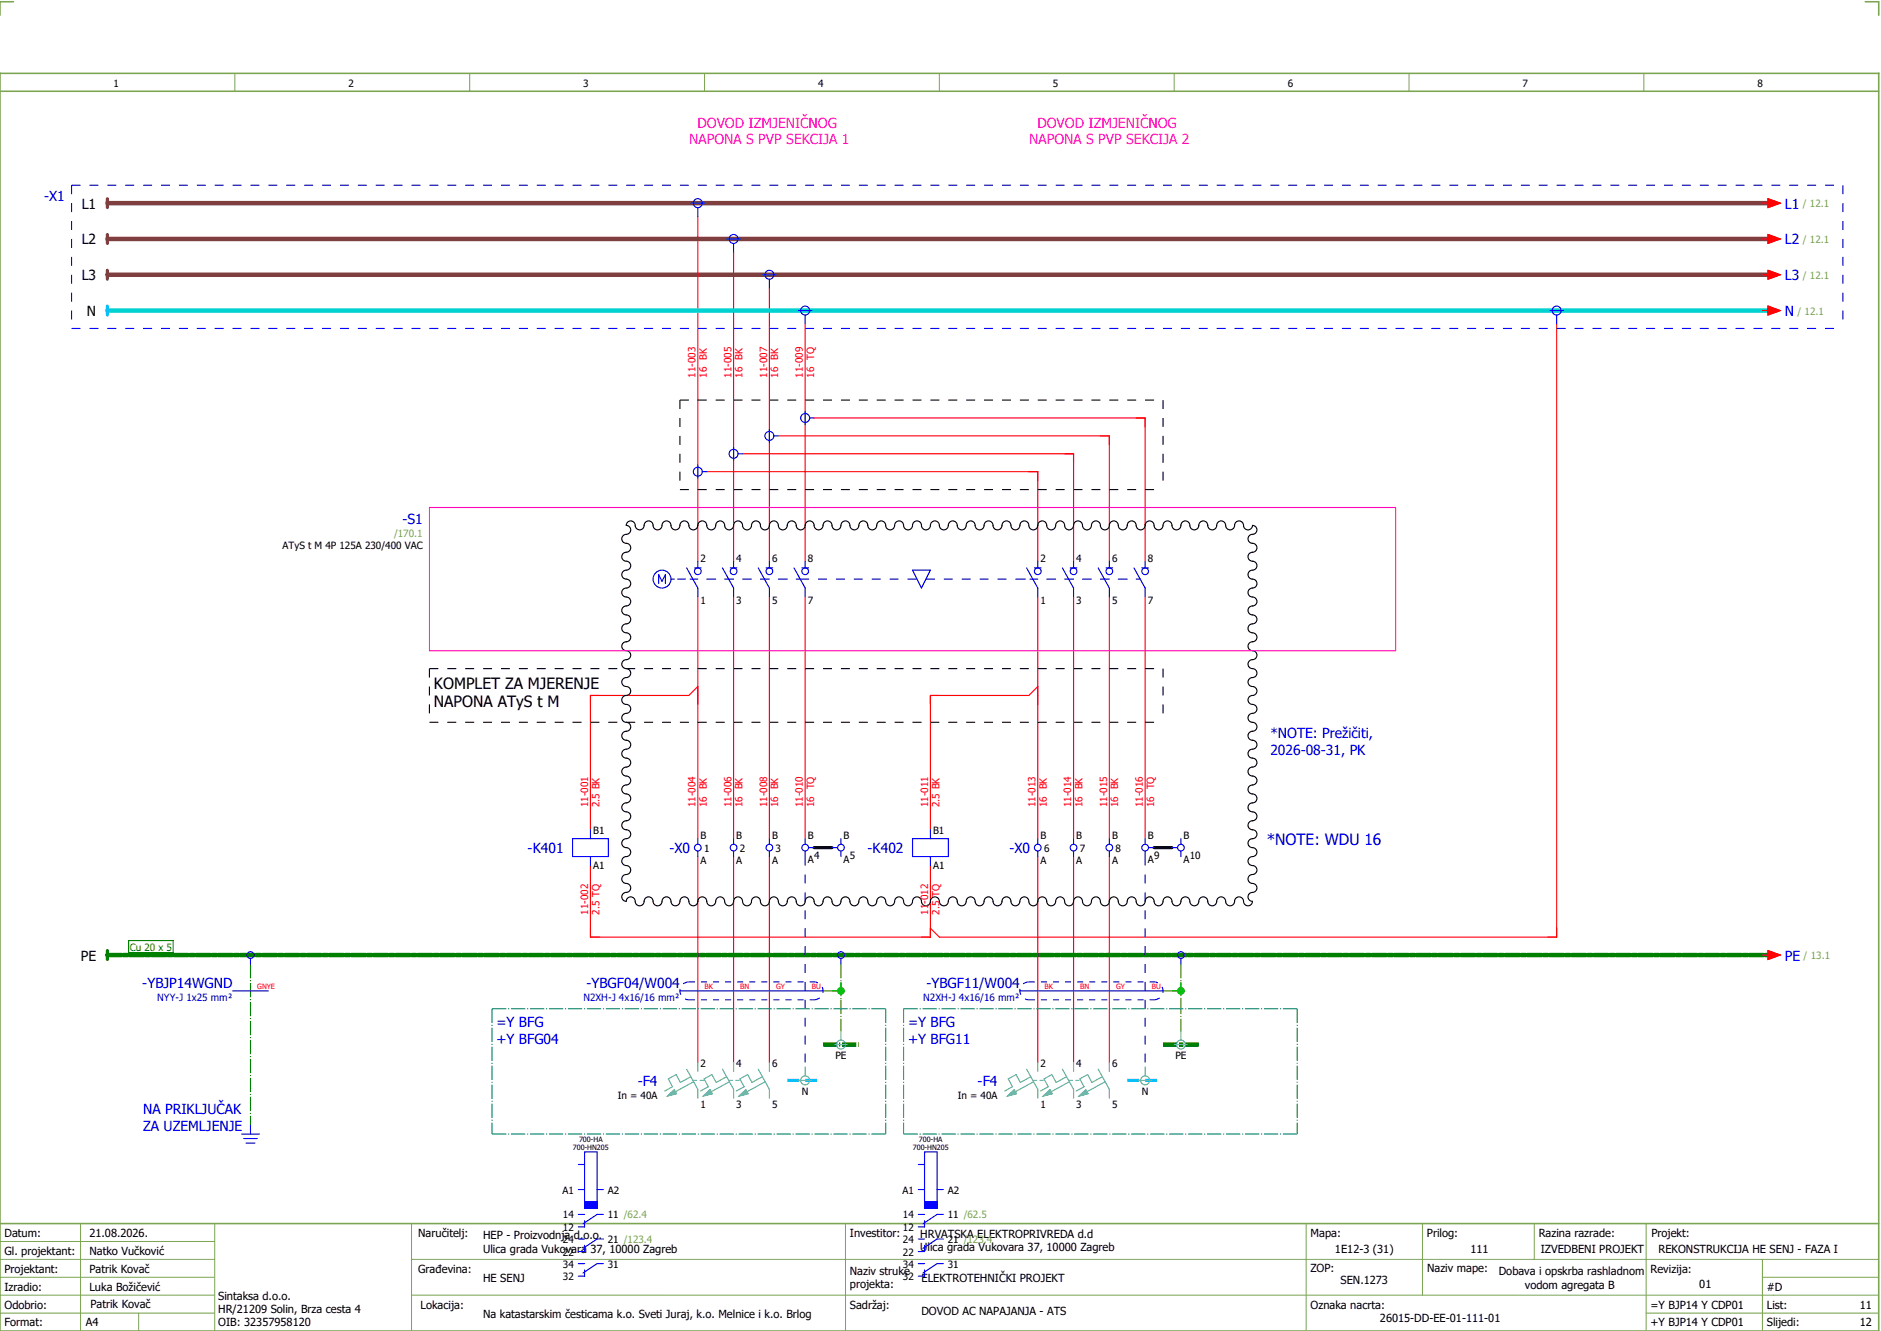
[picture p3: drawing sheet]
<svg xmlns="http://www.w3.org/2000/svg" width="421mm" height="297mm" viewBox="0 0 421 297" stroke-linecap="round" stroke-linejoin="round" font-family="sans-serif">
<path d="M0 16.4h420v281h-420zM3 .4h-3v3M417 .4h3v3M0 20.4h420M0 273.4h420" fill="none" stroke="#7ca552" stroke-width=".35"/>
<g fill="none" stroke="#7ca552" stroke-width=".22">
<path d="M52.5 16.4v4M105 16.4v4M157.5 16.4v4M210 16.4v4M262.5 16.4v4M315 16.4v4M367.5 16.4v4M0 277.4h48M18 273.4v24M48 273.4v24M92 273.4v24M189 273.4v24"/>
<path d="M292 273.4v23.8M318 273.4v16M343 273.4v8M368 273.4v23.8M0 281.4h48M0 285.4h47.8M0 293.4h47.8M31 293.4v4M47.8 289.4h-47.8M92 281.4h328M92 289.4h328M368 293.4h52"/>
<path d="M394 285.4h26M394 281.4v15.8"/>
</g>
<path d="M24 213.4h372" fill="none" stroke="#008000" stroke-width="1" stroke-dasharray="3.2 .4 1 .4"/>
<path d="M24 45.4h372M24 53.4h372M24 61.4h372" fill="none" stroke="#7f3f3f" stroke-width="1"/>
<g fill="none" stroke="#f00" stroke-width=".25">
<path d="M156 48.4v77M164 56.4v69M172 64.4v61M180 72.4v53M348 72.4v137h-138l-2-2M174 97.4h74v28M182 93.4h74v32M158 105.4h74v20M166 101.4h74v24M156 133.4v54M164 133.4v54M172 133.4v54"/>
<path d="M180 133.4v54M232 133.4v54M240 133.4v54M248 133.4v54M256 133.4v54M156 153.4l-2 2h-22v30M232 153.4l-2 2h-22v30M132 193.4v16h76v-16M156 191.4v46M164 191.4v46M172 191.4v46M232 191.4v46"/>
<path d="M240 191.4v46M248 191.4v46"/>
</g>
<path d="M188 215.4v6M188 219.4v4M264 215.4v6M184 221.4h4M186 221.4h2M188 223.4v7M260 221.4h4M264 223.4v7" fill="none" stroke="#00be00" stroke-width=".25" stroke-dasharray="3.2 .4 .3 .4" stroke-linecap="butt"/>
<path d="M178.9 129.4h26.1M207 129.4h21.5M180 191.4v47M256 191.4v47" fill="none" stroke="#00f" stroke-width=".25" stroke-dasharray="2 2" stroke-linecap="butt"/>
<path d="M182 189.4h4M258 189.4h4" fill="none" stroke="#000" stroke-width=".7"/>
<path d="M24 69.4h372" fill="none" stroke="#00d2d2" stroke-width="1"/>
<path d="M56 215.4v36" fill="none" stroke="#008000" stroke-width=".25" stroke-dasharray="3.2 .4 .3 .4" stroke-linecap="butt"/>
<path d="M24 212.4v2" fill="none" stroke="#008000" stroke-width=".7"/>
<path d="M24 44.4v2M24 52.4v2M24 60.4v2" fill="none" stroke="#7f3f3f" stroke-width=".7"/>
<g fill="none" stroke="#00f" stroke-width=".25">
<path d="M154.5 45.4h3M156 46.4v2M164 99.9v3M172 95.9v3M173 97.4h1M180 91.9v3M181 93.4h1M156 103.9v3M157 105.4h1M165 101.4h1M147.3 130.4v-2l.7 1.5 .8-1.5v2M150 129.4h.8"/>
<path d="M151.5 129.4h1.7M153.5 126.9l2.5 4.5v2M154.2 129.4h1.8M155.3 126.9h1.5M156 125.4v1.5M158 129.4h2M161.5 126.9l2.5 4.5v2M162 129.4h2M163.3 126.9h1.5M164 125.4v1.5M166 129.4h2M169.5 126.9l2.5 4.5v2"/>
<path d="M170 129.4h2M171.2 126.9h1.5M172 125.4v1.5M174 129.4h2M177.5 126.9l2.5 4.5v2M178 129.4h.9M179.2 126.9h1.5M180 125.4v1.5M204 127.4h4l-2 4zM228.5 129.4h.8M229.5 126.9l2.5 4.5v2M230.2 129.4h1.8"/>
<path d="M231.3 126.9h1.5M232 125.4v1.5M234 129.4h2M237.5 126.9l2.5 4.5v2M238 129.4h2M239.3 126.9h1.5M240 125.4v1.5M242 129.4h2M245.5 126.9l2.5 4.5v2M246 129.4h2M247.2 126.9h1.5M248 125.4v1.5"/>
<path d="M250 129.4h2M253.5 126.9l2.5 4.5v2M254 129.4h.9M255.2 126.9h1.5M256 125.4v1.5"/>
<circle cx="156" cy="45.4" r="1"/>
<circle cx="172" cy="97.4" r="1"/>
<circle cx="180" cy="93.4" r="1"/>
<circle cx="156" cy="105.4" r="1"/>
<circle cx="164" cy="101.4" r="1"/>
<circle cx="148" cy="129.4" r="2"/>
<circle cx="156" cy="127.6" r=".75"/>
<circle cx="164" cy="127.6" r=".75"/>
<circle cx="172" cy="127.6" r=".75"/>
<circle cx="180" cy="127.6" r=".75"/>
<circle cx="232" cy="127.6" r=".75"/>
<circle cx="240" cy="127.6" r=".75"/>
<circle cx="248" cy="127.6" r=".75"/>
<circle cx="256" cy="127.6" r=".75"/>
</g>
<path d="M28.8 210.2h9.9v2.7h-9.9z" fill="none" stroke="#008000" stroke-width=".25"/>
<path d="M152 89.4h108M152 89.4v20M260 89.4v20M152 109.4h108M96 149.4h164M96 149.4v12M260 149.4v12M96 161.4h164" fill="none" stroke="#000" stroke-width=".25" stroke-dasharray="2 2" stroke-linecap="butt"/>
<path d="M24 68.4v2" fill="none" stroke="#00bfff" stroke-width=".7"/>
<path d="M176 241.4h8" fill="none" stroke="#00bfff" stroke-width=".7" stroke-dasharray="2.6 1.4" stroke-linecap="butt"/>
<circle cx="188" cy="221.4" r=".88" fill="#00be00"/>
<path d="M184 233.4h8" fill="none" stroke="#008000" stroke-width="1" stroke-dasharray="3.2 .4 .3 .4" stroke-linecap="butt"/>
<path d="M252 241.4h8" fill="none" stroke="#00bfff" stroke-width=".7" stroke-dasharray="2.6 1.4" stroke-linecap="butt"/>
<path d="M260 233.4h8" fill="none" stroke="#008000" stroke-width="1" stroke-dasharray="3.2 .4 1 .4" stroke-linecap="butt"/>
<path d="M264 219.4v4M262 221.4h2" fill="none" stroke="#00be00" stroke-width=".25" stroke-dasharray="3.2 .4 1 .4" stroke-linecap="butt"/>
<circle cx="264" cy="221.4" r=".88" fill="#00be00"/>
<path d="M140.3 116.7a1.09 1.09 0 0 1 1.3-.1 1.09 1.09 0 0 1 .5 1.2 1 1 0 0 0 1.1 .6 1 1 0 0 0 .8-1 1 1 0 0 1 1-1 1 1 0 0 1 1 1 1 1 0 0 0 1 1 1 1 0 0 0 1-1 1 1 0 0 1 1-1 1 1 0 0 1 1 1 1 1 0 0 0 1 1 1 1 0 0 0 1-1 1 1 0 0 1 1-1 1 1 0 0 1 1 1 1 1 0 0 0 1 1 1 1 0 0 0 1-1 1 1 0 0 1 1-1 1 1 0 0 1 1 1 1 1 0 0 0 1 1 1 1 0 0 0 1-1 1 1 0 0 1 1-1 1 1 0 0 1 1 1 1 1 0 0 0 1 1 1 1 0 0 0 1-1 1 1 0 0 1 1-1 1 1 0 0 1 1 1 1 1 0 0 0 1 1 1 1 0 0 0 1-1 1 1 0 0 1 1-1 1 1 0 0 1 1 1 1 1 0 0 0 1 1 1 1 0 0 0 1-1 1 1 0 0 1 1-1 1 1 0 0 1 1 1 1 1 0 0 0 1 1 1 1 0 0 0 1-1 1 1 0 0 1 1-1 1 1 0 0 1 1 1 1 1 0 0 0 1 1 1 1 0 0 0 1-1 1 1 0 0 1 1-1 1 1 0 0 1 1 1 1 1 0 0 0 1 1 1 1 0 0 0 1-1 1 1 0 0 1 1-1 1 1 0 0 1 1 1 1 1 0 0 0 1 1 1 1 0 0 0 1-1 1 1 0 0 1 1-1 1 1 0 0 1 1 1 1 1 0 0 0 1 1 1 1 0 0 0 1-1 1 1 0 0 1 1-1 1 1 0 0 1 1 1 1 1 0 0 0 1 1 1 1 0 0 0 1-1 1 1 0 0 1 1-1 1 1 0 0 1 1 1 1 1 0 0 0 1 1 1 1 0 0 0 1-1 1 1 0 0 1 1-1 1 1 0 0 1 1 1 1 1 0 0 0 1 1 1 1 0 0 0 1-1 1 1 0 0 1 1-1 1 1 0 0 1 1 1 1 1 0 0 0 1 1 1 1 0 0 0 1-1 1 1 0 0 1 1-1 1 1 0 0 1 1 1 1 1 0 0 0 1 1 1 1 0 0 0 1-1 1 1 0 0 1 1-1 1 1 0 0 1 1 1 1 1 0 0 0 1 1 1 1 0 0 0 1-1 1 1 0 0 1 1-1 1 1 0 0 1 1 1 1 1 0 0 0 1 1 1 1 0 0 0 1-1 1 1 0 0 1 1-1 1 1 0 0 1 1 1 1 1 0 0 0 1 1 1 1 0 0 0 1-1 1 1 0 0 1 1-1 1 1 0 0 1 1 1 1 1 0 0 0 1 1 1 1 0 0 0 1-1 1 1 0 0 1 1-1 1 1 0 0 1 1 1 1 1 0 0 0 1 1 1 1 0 0 0 1-1 1 1 0 0 1 1-1 1 1 0 0 1 1 1 1 1 0 0 0 1 1 1 1 0 0 0 1-1 1 1 0 0 1 1-1 1 1 0 0 1 1 1 1 1 0 0 0 1 1 1 1 0 0 0 1-1 1 1 0 0 1 1-1 1 1 0 0 1 1 1 1 1 0 0 0 1 1 1 1 0 0 0 1-1 1 1 0 0 1 1-1 1 1 0 0 1 1 1 1 1 0 0 0 1 1 1 1 0 0 0 1-1 1 1 0 0 1 1-1 1 1 0 0 1 1 1 1 1 0 0 0 1 1 1 1 0 0 0 1-1 1 1 0 0 1 1-1 1 1 0 0 1 1 1 1 1 0 0 0 1 1 1 1 0 0 0 1-1 1 1 0 0 1 1-1 1 1 0 0 1 1 1 1 1 0 0 0 1 1 1 1 0 0 0 1-1 1 1 0 0 1 1-1 1 1 0 0 1 1 1 1 1 0 0 0 1 1 1 1 0 0 0 1-1 1 1 0 0 1 1-1 1 1 0 0 1 1 1 1 1 0 0 0 1 1 1 1 0 0 0 1-1 1 1 0 0 1 1-1 1 1 0 0 1 1 1 1 1 0 0 0 1 1 1 1 0 0 0 1-1 1 1 0 0 1 1-1 1 1 0 0 1 1 1 1 1 0 0 0 1 1 1 1 0 0 0 1-1 1 1 0 0 1 1-1 1 1 0 0 1 1 1 1 1 0 0 0 1 1 1 1 0 0 0 1-1 1 1 0 0 1 1 1 1 1 0 0 1-1 1 1 1 0 0 0-1 1 1 1 0 0 0 1 1 1 1 0 0 1 1 1 1 1 0 0 1-1 1 1 1 0 0 0-1 1 1 1 0 0 0 1 1 1 1 0 0 1 1 1 1 1 0 0 1-1 1 1 1 0 0 0-1 1 1 1 0 0 0 1 1 1 1 0 0 1 1 1 1 1 0 0 1-1 1 1 1 0 0 0-1 1 1 1 0 0 0 1 1 1 1 0 0 1 1 1 1 1 0 0 1-1 1 1 1 0 0 0-1 1 1 1 0 0 0 1 1 1 1 0 0 1 1 1 1 1 0 0 1-1 1 1 1 0 0 0-1 1 1 1 0 0 0 1 1 1 1 0 0 1 1 1 1 1 0 0 1-1 1 1 1 0 0 0-1 1 1 1 0 0 0 1 1 1 1 0 0 1 1 1 1 1 0 0 1-1 1 1 1 0 0 0-1 1 1 1 0 0 0 1 1 1 1 0 0 1 1 1 1 1 0 0 1-1 1 1 1 0 0 0-1 1 1 1 0 0 0 1 1 1 1 0 0 1 1 1 1 1 0 0 1-1 1 1 1 0 0 0-1 1 1 1 0 0 0 1 1 1 1 0 0 1 1 1 1 1 0 0 1-1 1 1 1 0 0 0-1 1 1 1 0 0 0 1 1 1 1 0 0 1 1 1 1 1 0 0 1-1 1 1 1 0 0 0-1 1 1 1 0 0 0 1 1 1 1 0 0 1 1 1 1 1 0 0 1-1 1 1 1 0 0 0-1 1 1 1 0 0 0 1 1 1 1 0 0 1 1 1 1 1 0 0 1-1 1 1 1 0 0 0-1 1 1 1 0 0 0 1 1 1 1 0 0 1 1 1 1 1 0 0 1-1 1 1 1 0 0 0-1 1 1 1 0 0 0 1 1 1 1 0 0 1 1 1 1 1 0 0 1-1 1 1 1 0 0 0-1 1 1 1 0 0 0 1 1 1 1 0 0 1 1 1 1 1 0 0 1-1 1 1 1 0 0 0-1 1 1 1 0 0 0 1 1 1 1 0 0 1 1 1 1 1 0 0 1-1 1 1 1 0 0 0-1 1 1 1 0 0 0 1 1 1 1 0 0 1 1 1 1 1 0 0 1-1 1 1 1 0 0 0-1 1 1 1 0 0 0 1 1 1 1 0 0 1 1 1 1 1 0 0 1-1 1 1 1 0 0 0-1 1 1 1 0 0 0 1 1 1 1 0 0 1 1 1 1 1 0 0 1-1 1 1 1 0 0 0-1 1 1 1 0 0 0 1 1 1 1 0 0 1-1 1 1 1 0 0 1-1-1 1 1 0 0 0-1-1 1 1 0 0 0-1 1 1 1 0 0 1-1 1 1 1 0 0 1-1-1 1 1 0 0 0-1-1 1 1 0 0 0-1 1 1 1 0 0 1-1 1 1 1 0 0 1-1-1 1 1 0 0 0-1-1 1 1 0 0 0-1 1 1 1 0 0 1-1 1 1 1 0 0 1-1-1 1 1 0 0 0-1-1 1 1 0 0 0-1 1 1 1 0 0 1-1 1 1 1 0 0 1-1-1 1 1 0 0 0-1-1 1 1 0 0 0-1 1 1 1 0 0 1-1 1 1 1 0 0 1-1-1 1 1 0 0 0-1-1 1 1 0 0 0-1 1 1 1 0 0 1-1 1 1 1 0 0 1-1-1 1 1 0 0 0-1-1 1 1 0 0 0-1 1 1 1 0 0 1-1 1 1 1 0 0 1-1-1 1 1 0 0 0-1-1 1 1 0 0 0-1 1 1 1 0 0 1-1 1 1 1 0 0 1-1-1 1 1 0 0 0-1-1 1 1 0 0 0-1 1 1 1 0 0 1-1 1 1 1 0 0 1-1-1 1 1 0 0 0-1-1 1 1 0 0 0-1 1 1 1 0 0 1-1 1 1 1 0 0 1-1-1 1 1 0 0 0-1-1 1 1 0 0 0-1 1 1 1 0 0 1-1 1 1 1 0 0 1-1-1 1 1 0 0 0-1-1 1 1 0 0 0-1 1 1 1 0 0 1-1 1 1 1 0 0 1-1-1 1 1 0 0 0-1-1 1 1 0 0 0-1 1 1 1 0 0 1-1 1 1 1 0 0 1-1-1 1 1 0 0 0-1-1 1 1 0 0 0-1 1 1 1 0 0 1-1 1 1 1 0 0 1-1-1 1 1 0 0 0-1-1 1 1 0 0 0-1 1 1 1 0 0 1-1 1 1 1 0 0 1-1-1 1 1 0 0 0-1-1 1 1 0 0 0-1 1 1 1 0 0 1-1 1 1 1 0 0 1-1-1 1 1 0 0 0-1-1 1 1 0 0 0-1 1 1 1 0 0 1-1 1 1 1 0 0 1-1-1 1 1 0 0 0-1-1 1 1 0 0 0-1 1 1 1 0 0 1-1 1 1 1 0 0 1-1-1 1 1 0 0 0-1-1 1 1 0 0 0-1 1 1 1 0 0 1-1 1 1 1 0 0 1-1-1 1 1 0 0 0-1-1 1 1 0 0 0-1 1 1 1 0 0 1-1 1 1 1 0 0 1-1-1 1 1 0 0 0-1-1 1 1 0 0 0-1 1 1 1 0 0 1-1 1 1 1 0 0 1-1-1 1 1 0 0 0-1-1 1 1 0 0 0-1 1 1 1 0 0 1-1 1 1 1 0 0 1-1-1 1 1 0 0 0-1-1 1 1 0 0 0-1 1 1 1 0 0 1-1 1 1 1 0 0 1-1-1 1 1 0 0 0-1-1 1 1 0 0 0-1 1 1 1 0 0 1-1 1 1 1 0 0 1-1-1 1 1 0 0 0-1-1 1 1 0 0 0-1 1 1 1 0 0 1-1 1 1 1 0 0 1-1-1 1 1 0 0 0-1-1 1 1 0 0 0-1 1 1 1 0 0 1-1 1 1 1 0 0 1-1-1 1 1 0 0 0-1-1 1 1 0 0 0-1 1 1 1 0 0 1-1 1 1 1 0 0 1-1-1 1 1 0 0 0-1-1 1 1 0 0 0-1 1 1 1 0 0 1-1 1 1 1 0 0 1-1-1 1 1 0 0 0-1-1 1 1 0 0 0-1 1 1 1 0 0 1-1 1 1 1 0 0 1-1-1 1 1 0 0 0-1-1 1 1 0 0 0-1 1 1 1 0 0 1-1 1 1 1 0 0 1-1-1 1 1 0 0 0-1-1 1 1 0 0 0-1 1 1 1 0 0 1-1 1 1 1 0 0 1-1-1 1 1 0 0 0-1-1 1 1 0 0 0-1 1 1 1 0 0 1-1 1 1 1 0 0 1-1-1 1 1 0 0 0-1-1 1 1 0 0 0-1 1 1 1 0 0 1-1 1 1 1 0 0 1-1-1 1 1 0 0 0-1-1 1 1 0 0 0-1 1 1 1 0 0 1-1 1 1 1 0 0 1-1-1 1 1 0 0 0-1-1 1 1 0 0 0-1 1 1 1 0 0 1-1-1 1 1 0 0 1 1-1 1 1 0 0 0 1-1 1 1 0 0 0-1-1 1 1 0 0 1-1-1 1 1 0 0 1 1-1 1 1 0 0 0 1-1 1 1 0 0 0-1-1 1 1 0 0 1-1-1 1 1 0 0 1 1-1 1 1 0 0 0 1-1 1 1 0 0 0-1-1 1 1 0 0 1-1-1 1 1 0 0 1 1-1 1 1 0 0 0 1-1 1 1 0 0 0-1-1 1 1 0 0 1-1-1 1 1 0 0 1 1-1 1 1 0 0 0 1-1 1 1 0 0 0-1-1 1 1 0 0 1-1-1 1 1 0 0 1 1-1 1 1 0 0 0 1-1 1 1 0 0 0-1-1 1 1 0 0 1-1-1 1 1 0 0 1 1-1 1 1 0 0 0 1-1 1 1 0 0 0-1-1 1 1 0 0 1-1-1 1 1 0 0 1 1-1 1 1 0 0 0 1-1 1 1 0 0 0-1-1 1 1 0 0 1-1-1 1 1 0 0 1 1-1 1 1 0 0 0 1-1 1 1 0 0 0-1-1 1 1 0 0 1-1-1 1 1 0 0 1 1-1 1 1 0 0 0 1-1 1 1 0 0 0-1-1 1 1 0 0 1-1-1 1 1 0 0 1 1-1 1 1 0 0 0 1-1 1 1 0 0 0-1-1 1 1 0 0 1-1-1 1 1 0 0 1 1-1 1 1 0 0 0 1-1 1 1 0 0 0-1-1 1 1 0 0 1-1-1 1 1 0 0 1 1-1 1 1 0 0 0 1-1 1 1 0 0 0-1-1 1 1 0 0 1-1-1 1 1 0 0 1 1-1 1 1 0 0 0 1-1 1 1 0 0 0-1-1 1 1 0 0 1-1-1 1 1 0 0 1 1-1 1 1 0 0 0 1-1 1 1 0 0 0-1-1 1 1 0 0 1-1-1 1 1 0 0 1 1-1 1 1 0 0 0 1-1 1 1 0 0 0-1-1 1 1 0 0 1-1-1 1 1 0 0 1 1-1 1 1 0 0 0 1-1 1 1 0 0 0-1-1 1 1 0 0 1-1-1 1 1 0 0 1 1-1 1 1 0 0 0 1-1 1 1 0 0 0-1-1 1 1 0 0 1-1-1 1 1 0 0 1 1-1 1 1 0 0 0 1-1 1 1 0 0 0-1-1 1 1 0 0 1-1-1 1 1 0 0 1 1-1 1 1 0 0 0 1-1 1 1 0 0 0-1-1 1 1 0 0 1-1-1 1 1 0 0 1 1-1 1 1 0 0 0 1-1 1 1 0 0 0-1-1z" fill="none" stroke="#000" stroke-width=".25"/>
<path d="M110 225.4h88M110 225.4v28M198 225.4v28M202 225.4h88M202 225.4v28M290 225.4v28M110 253.4h88M202 253.4h88" fill="none" stroke="#007f7f" stroke-width=".25" stroke-dasharray="3.2 .4 .3 .4" stroke-linecap="butt"/>
<g fill="none" stroke="#00f" stroke-width=".25">
<path d="M162.5 53.4h3M164 54.4v2M170.5 61.4h3M172 62.4v2M178.5 69.4h3M180 70.4v2M346.5 69.4h3M348 70.4v2M128 187.4h8v4h-8zM132 185.4v2M132 191.4v2M156 187.4v1.2"/>
<path d="M156 190.1v1.3M164 187.4v1.2M164 190.1v1.3M172 187.4v1.2M172 190.1v1.3M180 187.4v1.2M180 190.1v1.3M180.7 189.4h1.3M186 189.4h1.2M188 187.4v1.2M188 190.1v1.3M204 187.4h8v4h-8z"/>
<path d="M208 185.4v2M208 191.4v2M232 187.4v1.2M232 190.1v1.3M240 187.4v1.2M240 190.1v1.3M248 187.4v1.2M248 190.1v1.3M256 187.4v1.2M256 190.1v1.3M256.7 189.4h1.3M262 189.4h1.3"/>
<path d="M264 187.4v1.2M264 190.1v1.3M56 214.1v1.3M188 214.1v1.3M264 214.1v1.3M52 221.4h8M152 221.4h32M228 221.4h32M54 253.4h4M54.5 254.4h3M55 255.4h2M56 251.4v2"/>
<path d="M130.7 257.4h2.8v12.6h-2.8zM206.7 257.4h2.8v12.6h-2.8zM129.3 265.8h1.4M129.3 260.2h1.4M129.3 271.3h1.4M129.3 276.8h1.4M130.7 268.6h2.8M130.7 272.7v1.4h-1.4M130.7 278.2v1.4h-1.4M133.5 265.8h1.4M134.9 271.3h-1.4l-3.2 2.1M134.9 276.8h-1.4l-3.2 2.1"/>
<path d="M205.3 265.8h1.4M205.3 260.2h1.4M205.3 271.3h1.4M205.3 276.8h1.4M206.7 268.6h2.8M206.7 272.7v1.4h-1.4M206.7 278.2v1.4h-1.4M209.5 265.8h1.4M210.9 271.3h-1.4l-3.2 2.1M210.9 276.8h-1.4l-3.2 2.1M129.3 282.3h1.4M130.7 283.7v1.4h-1.4"/>
<path d="M134.9 282.3h-1.4l-3.2 2.1M205.3 282.3h1.4M206.7 283.7v1.4h-1.4M210.9 282.3h-1.4l-3.2 2.1"/>
<circle cx="164" cy="53.4" r="1"/>
<circle cx="172" cy="61.4" r="1"/>
<circle cx="180" cy="69.4" r="1"/>
<circle cx="348" cy="69.4" r="1"/>
<circle cx="156" cy="189.4" r=".75"/>
<circle cx="164" cy="189.4" r=".75"/>
<circle cx="172" cy="189.4" r=".75"/>
<circle cx="180" cy="189.4" r=".75"/>
<circle cx="188" cy="189.4" r=".75"/>
<circle cx="232" cy="189.4" r=".75"/>
<circle cx="240" cy="189.4" r=".75"/>
<circle cx="248" cy="189.4" r=".75"/>
<circle cx="256" cy="189.4" r=".75"/>
<circle cx="264" cy="189.4" r=".75"/>
<circle cx="56" cy="213.4" r=".75"/>
<circle cx="188" cy="213.4" r=".75"/>
<circle cx="264" cy="213.4" r=".75"/>
</g>
<path d="M16 41.4h396M16 41.4v32M412 41.4v32M16 73.4h396" fill="none" stroke="#00f" stroke-width=".25" stroke-dasharray="2 2" stroke-linecap="butt"/>
<g fill="#00f" stroke="#00f" stroke-width=".22">
<path d="M130.7 268.6h2.8v1.4h-2.8z"/>
<path d="M206.7 268.6h2.8v1.4h-2.8z"/>
</g>
<g fill="none" stroke="#52a5a5" stroke-width=".25">
<path d="M153.5 238.9l2.5 4.5v2M156 237.4v2M161.5 238.9l2.5 4.5v2M164 237.4v2M169.5 238.9l2.5 4.5v2M172 237.4v2M180 238.4v2M186.5 233.4h3M188 230.4v2M229.5 238.9l2.5 4.5v2M232 237.4v2M237.5 238.9l2.5 4.5v2"/>
<path d="M240 237.4v2M245.5 238.9l2.5 4.5v2M248 237.4v2M256 238.4v2M262.5 233.4h3M264 230.4v2M149.2 244.9l1.5-1.4 .5 .9zM154.4 240.6l-2.3 1.3-1-1.8-1.7 1 1 1.7-1.8 1M155 241.4h.7M155.1 241.7l-4.1 2.2M156.5 241.4h.7M157.2 244.9l1.5-1.4 .5 .9z"/>
<path d="M162.4 240.6l-2.3 1.3-1-1.8-1.7 1 1 1.7-1.8 1M163 241.4h.7M163.1 241.7l-4.1 2.2M164.5 241.4h.7M165.2 244.9l1.5-1.4 .5 .9zM170.4 240.6l-2.3 1.3-1-1.8-1.7 1 1 1.7-1.8 1M171.1 241.7l-4.1 2.2M178.5 241.4h3M225.2 244.9l1.5-1.4 .5 .9zM230.4 240.6l-2.3 1.3-1-1.8-1.7 1 1 1.7-1.8 1M231 241.4h.7M231.1 241.7l-4.1 2.2"/>
<path d="M232.5 241.4h.7M233.2 244.9l1.5-1.4 .5 .9zM238.4 240.6l-2.3 1.3-1-1.8-1.7 1 1 1.7-1.8 1M239 241.4h.7M239.1 241.7l-4.1 2.2M240.5 241.4h.7M241.2 244.9l1.5-1.4 .5 .9zM246.4 240.6l-2.3 1.3-1-1.8-1.7 1 1 1.7-1.8 1M247.1 241.7l-4.1 2.2M254.5 241.4h3"/>
<circle cx="188" cy="233.4" r="1"/>
<circle cx="264" cy="233.4" r="1"/>
<circle cx="180" cy="241.4" r="1"/>
<circle cx="256" cy="241.4" r="1"/>
</g>
<g fill="#52a5a5" stroke="#52a5a5" stroke-width=".22">
<path d="M157.2 244.9l1.5-1.4 .5 .9z"/>
<path d="M165.2 244.9l1.5-1.4 .5 .9z"/>
<path d="M149.2 244.9l1.5-1.4 .5 .9z"/>
<path d="M233.2 244.9l1.5-1.4 .5 .9z"/>
<path d="M241.2 244.9l1.5-1.4 .5 .9z"/>
<path d="M225.2 244.9l1.5-1.4 .5 .9z"/>
</g>
<path d="M154 219.4h28M154 219.4a2 2 0 0 0-2 2 2 2 0 0 0 2 2M230 219.4h28M230 219.4a2 2 0 0 0-2 2 2 2 0 0 0 2 2M154 223.4h28M182 223.4a2 2 0 0 0 2-2 2 2 0 0 0-2-2M230 223.4h28M258 223.4a2 2 0 0 0 2-2 2 2 0 0 0-2-2" fill="none" stroke="#00f" stroke-width=".25" stroke-dasharray="1.4 1.4" stroke-linecap="butt"/>
<path d="M96 113.4h216v32h-216z" fill="none" stroke="#f0f" stroke-width=".25"/>
<g fill="#f00" stroke="#f00" stroke-width=".22">
<path d="M395.2 44.4l2.8 1-2.8 1z"/>
<path d="M395.2 52.4l2.8 1-2.8 1z"/>
<path d="M395.2 60.4l2.8 1-2.8 1z"/>
<path d="M395.2 212.4l2.8 1-2.8 1z"/>
<path d="M395.2 68.4l2.8 1-2.8 1z"/>
</g>
<path d="M394 45.4h1.2M394 53.4h1.2M395.2 44.4l2.8 1-2.8 1zM395.2 52.4l2.8 1-2.8 1zM394 61.4h1.2M394 69.4h1.2M395.2 60.4l2.8 1-2.8 1zM395.2 68.4l2.8 1-2.8 1zM394 213.4h1.2M395.2 212.4l2.8 1-2.8 1z" fill="none" stroke="#f00" stroke-width=".25"/>
<g font-size="3.5">
<text x="97" y="153.9">KOMPLET ZA MJERENJE</text>
<text x="97" y="158.1">NAPONA ATyS t M</text>
</g>
<text font-size="3.5" fill="#00f" x="283.2" y="188.9">*NOTE: WDU 16</text>
<g font-size="3.1" fill="#f0f">
<text x="155.9" y="28.5">DOVOD IZMJENIČNOG</text>
<text x="231.9" y="28.5">DOVOD IZMJENIČNOG</text>
<text x="154.1" y="32.3">NAPONA S PVP SEKCIJA 1</text>
<text x="230.1" y="32.3">NAPONA S PVP SEKCIJA 2</text>
</g>
<g font-size="3.1" fill="#00f">
<text x="9.9" y="45">-X1</text>
<text x="399" y="46.6">L1</text>
<text x="399" y="54.6">L2</text>
<text x="399" y="62.6">L3</text>
<text x="399" y="70.6">N</text>
<text x="89.9" y="117">-S1</text>
<text x="284" y="165">*NOTE: Prežičiti,</text>
<text x="284" y="168.8">2026-08-31, PK</text>
<text x="118" y="190.6">-K401</text>
<text x="149.7" y="190.6">-X0</text>
<text x="194" y="190.6">-K402</text>
<text x="225.7" y="190.6">-X0</text>
<text x="399" y="214.6">PE</text>
<text x="31.8" y="220.8">-YBJP14WGND</text>
<text x="131.1" y="220.8">-YBGF04/W004</text>
<text x="207.1" y="220.8">-YBGF11/W004</text>
<text x="111" y="229.5">=Y BFG</text>
<text x="111" y="233.3">+Y BFG04</text>
<text x="203" y="229.5">=Y BFG</text>
<text x="203" y="233.3">+Y BFG11</text>
<text x="142.6" y="242.6">-F4</text>
<text x="218.6" y="242.6">-F4</text>
<text x="32" y="249">NA PRIKLJUČAK</text>
<text x="32" y="252.8">ZA UZEMLJENJE</text>
</g>
<g font-size="3.1">
<text x="18.3" y="46.6">L1</text>
<text x="18.3" y="54.6">L2</text>
<text x="18.3" y="62.6">L3</text>
<text x="19.4" y="70.6">N</text>
<text x="18" y="214.6">PE</text>
</g>
<g font-size="2.5">
<text x="1" y="276.4">Datum:</text>
<text x="1" y="280.4">Gl. projektant:</text>
<text x="20" y="276.4">21.08.2026.</text>
<text x="20" y="280.4">Natko Vučković</text>
<text x="93.5" y="276.4">Naručitelj:</text>
<text x="108" y="276.9">HEP - Proizvodnja d.o.o.</text>
<text x="108" y="279.9">Ulica grada Vukovara 37, 10000 Zagreb</text>
<text x="190" y="276.4">Investitor:</text>
<text x="205.7" y="276.6">HRVATSKA ELEKTROPRIVREDA d.d</text>
<text x="205.7" y="279.6">Ulica grada Vukovara 37, 10000 Zagreb</text>
<text x="293" y="276.4">Mapa:</text>
<text x="298.4" y="279.9">1E12-3 (31)</text>
<text x="319" y="276.4">Prilog:</text>
<text x="328.7" y="279.9">111</text>
<text x="344" y="276.4">Razina razrade:</text>
<text x="344.4" y="279.9">IZVEDBENI PROJEKT</text>
<text x="369.2" y="276.3">Projekt:</text>
<text x="370.8" y="279.9">REKONSTRUKCIJA HE SENJ - FAZA I</text>
<text x="1" y="284.4">Projektant:</text>
<text x="20" y="284.4">Patrik Kovač</text>
<text x="93.5" y="284.4">Građevina:</text>
<text x="108" y="286.4">HE SENJ</text>
<text x="190" y="284.9">Naziv struke</text>
<text x="190" y="287.9">projekta:</text>
<text x="293" y="284.3">ZOP:</text>
<text x="299.7" y="286.9">SEN.1273</text>
<text x="319" y="284.3">Naziv mape:</text>
<text x="335.1" y="285">Dobava i opskrba rashladnom</text>
<text x="340.9" y="288">vodom agregata B</text>
<text x="369" y="284.4">Revizija:</text>
<text x="379.9" y="287.9">01</text>
<text x="1" y="288.4">Izradio:</text>
<text x="1" y="292.4">Odobrio:</text>
<text x="20" y="288.4">Luka Božičević</text>
<text x="20.2" y="292.3">Patrik Kovač</text>
<text x="48.8" y="290.4">Sintaksa d.o.o.</text>
<text x="48.8" y="293.4">HR/21209 Solin, Brza cesta 4</text>
<text x="94" y="292.4">Lokacija:</text>
<text x="190" y="292.4">Sadržaj:</text>
<text x="206" y="293.9">DOVOD AC NAPAJANJA - ATS</text>
<text x="293" y="292.4">Oznaka nacrta:</text>
<text x="369" y="292.4">=Y BJP14 Y CDP01</text>
<text x="395" y="292.4">List:</text>
<text x="395" y="288.4">#D</text>
<text x="415.8" y="292.4">11</text>
<text x="1" y="296.4">Format:</text>
<text x="19.2" y="296.4">A4</text>
<text x="48.8" y="296.4">OIB: 32357958120</text>
<text x="108" y="294.4">Na katastarskim česticama k.o. Sveti Juraj, k.o. Melnice i k.o. Brlog</text>
<text x="308.5" y="295.4">26015-DD-EE-01-111-01</text>
<text x="369" y="296.4">+Y BJP14 Y CDP01</text>
<text x="395" y="296.4">Slijedi:</text>
<text x="415.8" y="296.4">12</text>
</g>
<g font-size="2.2">
<text x="25.4" y="19.4">1</text>
<text x="77.9" y="19.4">2</text>
<text x="130.4" y="19.4">3</text>
<text x="182.9" y="19.4">4</text>
<text x="235.4" y="19.4">5</text>
<text x="287.9" y="19.4">6</text>
<text x="340.4" y="19.4">7</text>
<text x="392.9" y="19.4">8</text>
<text x="63.2" y="122.6">ATyS t M 4P 125A 230/400 VAC</text>
<text x="156.6" y="125.5">2</text>
<text x="164.6" y="125.5">4</text>
<text x="172.6" y="125.5">6</text>
<text x="180.6" y="125.5">8</text>
<text x="232.6" y="125.5">2</text>
<text x="240.6" y="125.5">4</text>
<text x="248.6" y="125.5">6</text>
<text x="256.6" y="125.5">8</text>
<text x="156.6" y="135">1</text>
<text x="164.6" y="135">3</text>
<text x="172.6" y="135">5</text>
<text x="180.6" y="135">7</text>
<text x="232.6" y="135">1</text>
<text x="240.6" y="135">3</text>
<text x="248.6" y="135">5</text>
<text x="256.6" y="135">7</text>
<text x="132.6" y="186.3">B1</text>
<text x="156.6" y="187.5">B</text>
<text x="157.4" y="190.3">1</text>
<text x="164.6" y="187.5">B</text>
<text x="165.4" y="190.3">2</text>
<text x="172.6" y="187.5">B</text>
<text x="173.4" y="190.3">3</text>
<text x="180.6" y="187.5">B</text>
<text x="188.6" y="187.5">B</text>
<text x="208.6" y="186.3">B1</text>
<text x="232.6" y="187.5">B</text>
<text x="233.4" y="190.3">6</text>
<text x="240.6" y="187.5">B</text>
<text x="241.4" y="190.3">7</text>
<text x="248.6" y="187.5">B</text>
<text x="249.4" y="190.3">8</text>
<text x="256.6" y="187.5">B</text>
<text x="264.6" y="187.5">B</text>
<text x="132.6" y="194.2">A1</text>
<text x="156.6" y="193">A</text>
<text x="164.6" y="193">A</text>
<text x="172.6" y="193">A</text>
<text x="180.6" y="192.9">A</text>
<text x="182" y="192">4</text>
<text x="188.6" y="192.9">A</text>
<text x="190" y="192">5</text>
<text x="208.6" y="194.2">A1</text>
<text x="232.6" y="193">A</text>
<text x="240.6" y="193">A</text>
<text x="248.6" y="193">A</text>
<text x="256.6" y="192.9">A</text>
<text x="258" y="192">9</text>
<text x="264.6" y="192.9">A</text>
<text x="266" y="192">10</text>
<text x="156.6" y="238.3">2</text>
<text x="164.6" y="238.3">4</text>
<text x="172.6" y="238.3">6</text>
<text x="186.8" y="236.6">PE</text>
<text x="232.6" y="238.3">2</text>
<text x="240.6" y="238.3">4</text>
<text x="248.6" y="238.3">6</text>
<text x="262.8" y="236.6">PE</text>
<text x="138.1" y="245.5">In = 40A</text>
<text x="179.3" y="244.6">N</text>
<text x="214.1" y="245.5">In = 40A</text>
<text x="255.3" y="244.6">N</text>
<text x="156.6" y="247.6">1</text>
<text x="164.6" y="247.6">3</text>
<text x="172.6" y="247.6">5</text>
<text x="232.6" y="247.6">1</text>
<text x="240.6" y="247.6">3</text>
<text x="248.6" y="247.6">5</text>
<text x="125.7" y="266.7">A1</text>
<text x="135.9" y="266.7">A2</text>
<text x="201.7" y="266.7">A1</text>
<text x="211.9" y="266.7">A2</text>
<text x="125.8" y="275">12</text>
<text x="125.8" y="272.2">14</text>
<text x="135.9" y="272.2">11 /62.4</text>
<text x="201.8" y="275">12</text>
<text x="201.8" y="272.2">14</text>
<text x="211.9" y="272.2">11 /62.5</text>
<text x="125.8" y="280.5">22</text>
<text x="125.8" y="277.7">24</text>
<text x="135.9" y="277.7">21 /123.4</text>
<text x="201.8" y="280.5">22</text>
<text x="201.8" y="277.7">24</text>
<text x="211.9" y="277.7">21 /123.4</text>
<text x="125.8" y="286">32</text>
<text x="125.8" y="283.2">34</text>
<text x="135.9" y="283.2">31</text>
<text x="201.8" y="286">32 ELEKTROTEHNIČKI PROJEKT</text>
<text x="201.8" y="283.2">34</text>
<text x="211.9" y="283.2">31</text>
</g>
<g font-size="2.2" fill="#7ca552">
<text x="403" y="46.3">/ 12.1</text>
<text x="403" y="54.3">/ 12.1</text>
<text x="403" y="62.3">/ 12.1</text>
<text x="401.8" y="70.3">/ 12.1</text>
<text x="88.1" y="119.9">/170.1</text>
<text x="403.2" y="214.3">/ 13.1</text>
</g>
<g font-size="2.2" fill="#f00">
<text x="155.5" y="84.4" transform="rotate(-90 155.5 84.4)">11-003</text>
<text x="158" y="84.4" transform="rotate(-90 158 84.4)">16 BK</text>
<text x="163.5" y="84.4" transform="rotate(-90 163.5 84.4)">11-005</text>
<text x="166" y="84.4" transform="rotate(-90 166 84.4)">16 BK</text>
<text x="171.5" y="84.4" transform="rotate(-90 171.5 84.4)">11-007</text>
<text x="174" y="84.4" transform="rotate(-90 174 84.4)">16 BK</text>
<text x="179.5" y="84.4" transform="rotate(-90 179.5 84.4)">11-009</text>
<text x="182" y="84.4" transform="rotate(-90 182 84.4)">16 TQ</text>
<text x="131.5" y="180.4" transform="rotate(-90 131.5 180.4)">11-001</text>
<text x="134" y="180.4" transform="rotate(-90 134 180.4)">2.5 BK</text>
<text x="155.5" y="180.4" transform="rotate(-90 155.5 180.4)">11-004</text>
<text x="158" y="180.4" transform="rotate(-90 158 180.4)">16 BK</text>
<text x="163.5" y="180.4" transform="rotate(-90 163.5 180.4)">11-006</text>
<text x="166" y="180.4" transform="rotate(-90 166 180.4)">16 BK</text>
<text x="171.5" y="180.4" transform="rotate(-90 171.5 180.4)">11-008</text>
<text x="174" y="180.4" transform="rotate(-90 174 180.4)">16 BK</text>
<text x="179.5" y="180.4" transform="rotate(-90 179.5 180.4)">11-010</text>
<text x="182" y="180.4" transform="rotate(-90 182 180.4)">16 TQ</text>
<text x="207.5" y="180.4" transform="rotate(-90 207.5 180.4)">11-011</text>
<text x="210" y="180.4" transform="rotate(-90 210 180.4)">2.5 BK</text>
<text x="231.5" y="180.4" transform="rotate(-90 231.5 180.4)">11-013</text>
<text x="234" y="180.4" transform="rotate(-90 234 180.4)">16 BK</text>
<text x="239.5" y="180.4" transform="rotate(-90 239.5 180.4)">11-014</text>
<text x="242" y="180.4" transform="rotate(-90 242 180.4)">16 BK</text>
<text x="247.5" y="180.4" transform="rotate(-90 247.5 180.4)">11-015</text>
<text x="250" y="180.4" transform="rotate(-90 250 180.4)">16 BK</text>
<text x="255.5" y="180.4" transform="rotate(-90 255.5 180.4)">11-016</text>
<text x="258" y="180.4" transform="rotate(-90 258 180.4)">16 TQ</text>
<text x="131.5" y="204.4" transform="rotate(-90 131.5 204.4)">11-002</text>
<text x="134" y="204.4" transform="rotate(-90 134 204.4)">2.5 TQ</text>
<text x="207.5" y="204.4" transform="rotate(-90 207.5 204.4)">11-012</text>
<text x="210" y="204.4" transform="rotate(-90 210 204.4)">2.5 TQ</text>
</g>
<text font-size="2.2" fill="#008000" x="29" y="212.4">Cu 20 x 5</text>
<g font-size="2.2" fill="#00f">
<text x="35.2" y="223.6">NYY-J 1x25 mm²</text>
<text x="130.4" y="223.6">N2XH-J 4x16/16 mm²</text>
<text x="206.4" y="223.6">N2XH-J 4x16/16 mm²</text>
</g>
<g font-size="1.6" fill="#f00">
<text x="57.5" y="220.9">GNYE</text>
<text x="157.5" y="220.9">BK</text>
<text x="165.5" y="220.9">BN</text>
<text x="173.5" y="220.9">GY</text>
<text x="181.5" y="220.9">BU</text>
<text x="233.5" y="220.9">BK</text>
<text x="241.5" y="220.9">BN</text>
<text x="249.5" y="220.9">GY</text>
<text x="257.5" y="220.9">BU</text>
</g>
<g font-size="1.6">
<text x="128.1" y="257.1">700-HN205</text>
<text x="129.4" y="255.1">700-HA</text>
<text x="204.1" y="257.1">700-HN205</text>
<text x="205.4" y="255.1">700-HA</text>
</g>
</svg>
